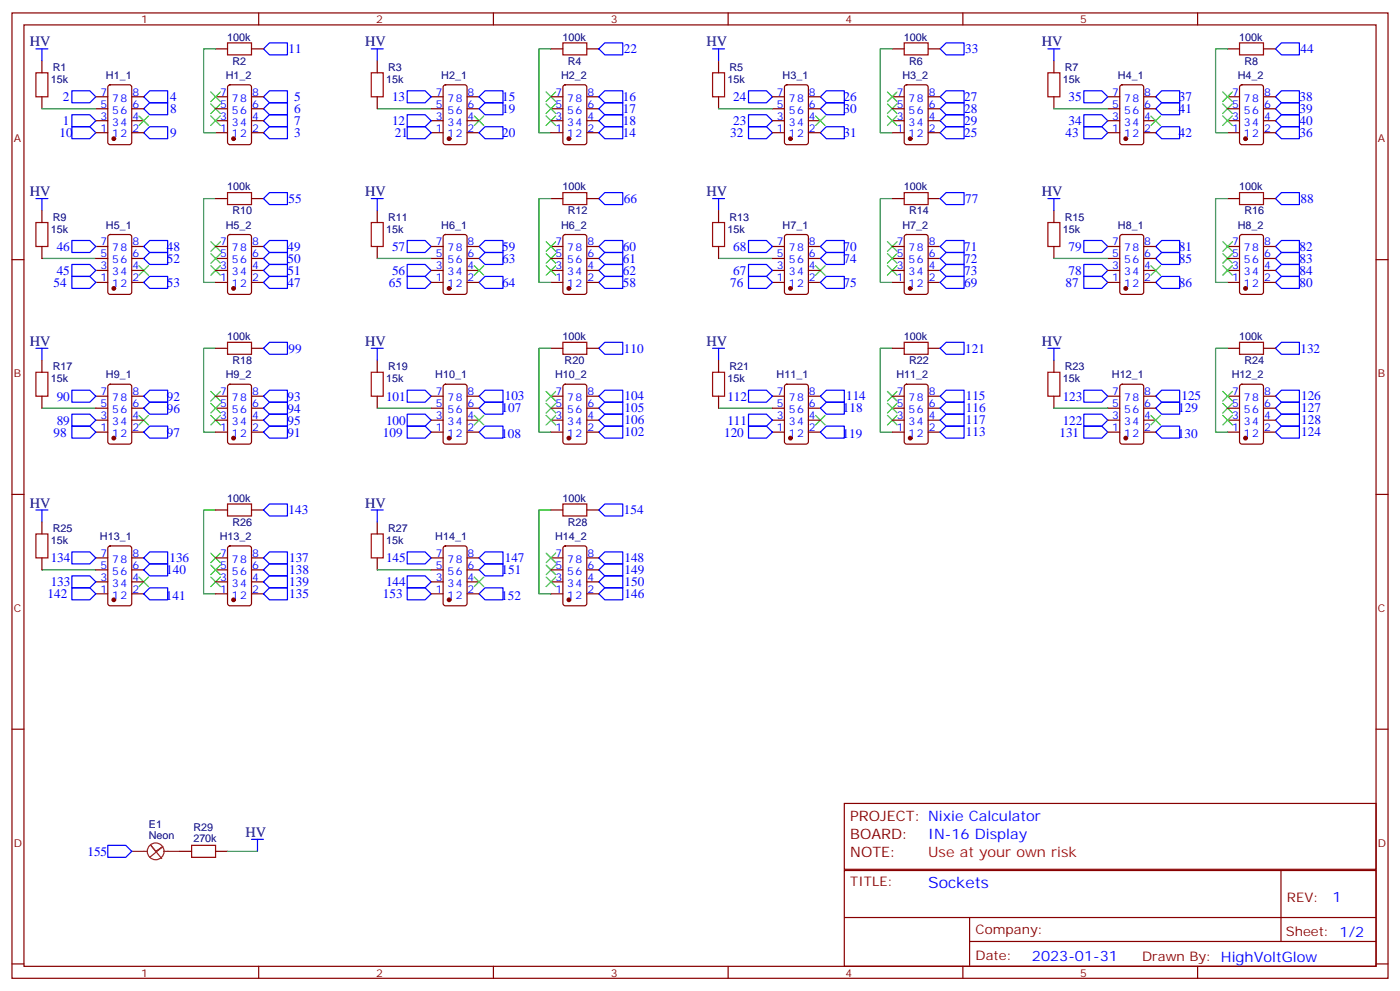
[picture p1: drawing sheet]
<svg xmlns="http://www.w3.org/2000/svg" width="412mm" height="292mm" viewBox="0 0 412 292" stroke-linecap="round" stroke-linejoin="round" font-family="sans-serif">
<g fill="none" stroke="#870000" stroke-width=".35">
<path d="M3.5 3.8h405.4v284.3h-405.4zM7.1 7.3h398.2v277.3h-398.2zM12.3 17.9v3.5M63.5 14.4h3.5M74.1 14.4h3.5M76.2 3.8v3.5M111.1 17.9v3.5M145.3 3.8v3.5M162.3 14.4h3.5M172.9 14.4h3.5M211.7 17.9v3.5M214.5 3.8v3.5"/>
<path d="M262.8 14.4h3.5M273.4 14.4h3.5M283.6 3.8v3.5M310.4 17.9v3.5M352.8 3.8v3.5M361.6 14.4h3.5M372.2 14.4h3.5M12.3 28.5v3.5M28.2 39.1h3.5M28.2 28.5h3.5M28.2 35.6h3.5M28.2 32h3.5"/>
<path d="M32 25.2l.5-.2h5.6l.7 .4v16.5l-.5 .7h-5.8l-.7-.4-.1-16.5zM38.8 39.1h3.5M38.8 28.5h3.5M38.8 35.6h3.5M38.8 32h3.5M63.5 39.1h3.5M63.5 28.5h3.5M63.5 35.6h3.5M63.5 32h3.5M67.3 25.2l.4-.2h5.7l.6 .4 .1 16.5-.5 .7h-5.9l-.6-.4-.1-16.5zM74.1 39.1h3.5M74.1 28.5h3.5"/>
<path d="M74.1 35.6h3.5M74.1 32h3.5M111.1 28.5v3.5M127 39.1h3.5M127 28.5h3.5M127 35.6h3.5M127 32h3.5M130.8 25.2l.4-.2h5.7l.6 .4 .1 16.5-.5 .7h-5.9l-.6-.4-.1-16.5zM137.6 39.1h3.5M137.6 28.5h3.5M137.6 35.6h3.5M137.6 32h3.5"/>
<path d="M162.3 39.1h3.5M162.3 28.5h3.5M162.3 35.6h3.5M162.3 32h3.5M166 25.2l.5-.2h5.7l.6 .4 .1 16.5-.5 .7h-5.9l-.6-.4-.1-16.5zM172.9 39.1h3.5M172.9 28.5h3.5M172.9 35.6h3.5M172.9 32h3.5M211.7 28.5v3.5M227.5 39.1h3.6M227.5 28.5h3.6"/>
<path d="M227.5 35.6h3.6M227.5 32h3.6M231.3 25.2l.5-.2h5.6l.7 .4v16.5l-.4 .7h-5.9l-.7-.4v-16.5zM238.1 39.1h3.6M238.1 28.5h3.6M238.1 35.6h3.6M238.1 32h3.6M262.8 39.1h3.5M262.8 28.5h3.5M262.8 35.6h3.5M262.8 32h3.5M266.6 25.2l.5-.2h5.6l.6 .4 .1 16.5-.5 .7h-5.8l-.7-.4-.1-16.5z"/>
<path d="M273.4 39.1h3.5M273.4 28.5h3.5M273.4 35.6h3.5M273.4 32h3.5M310.4 28.5v3.5M326.3 39.1h3.5M326.3 28.5h3.5M326.3 35.6h3.5M326.3 32h3.5M330.1 25.2l.5-.2h5.6l.6 .4 .1 16.5-.5 .7h-5.8l-.7-.4-.1-16.5zM336.9 39.1h3.5M336.9 28.5h3.5"/>
<path d="M336.9 35.6h3.5M336.9 32h3.5M361.6 39.1h3.5M361.6 28.5h3.5M361.6 35.6h3.5M361.6 32h3.5M365.4 25.2l.4-.2h5.7l.6 .4 .1 16.5-.5 .7h-5.9l-.6-.4-.1-16.5zM372.2 39.1h3.5M372.2 28.5h3.5M372.2 35.6h3.5M372.2 32h3.5M63.5 58.5h3.5"/>
<path d="M74.1 58.5h3.5M162.3 58.5h3.5M172.9 58.5h3.5M262.8 58.5h3.5M273.4 58.5h3.5M361.6 58.5h3.5M372.2 58.5h3.5M3.5 76.5h3.6M12.3 62v3.5M12.3 72.6v3.5M28.2 72.6h3.5M28.2 79.7h3.5"/>
<path d="M28.2 76.1h3.5M32 69.3l.5-.2h5.6l.7 .4v16.5l-.5 .7h-5.8l-.7-.4-.1-16.5zM38.8 72.6h3.5M38.8 79.7h3.5M38.8 76.1h3.5M63.5 72.6h3.5M63.5 79.7h3.5M63.5 76.1h3.5M67.3 69.3l.4-.2h5.7l.6 .4 .1 16.5-.5 .7h-5.9l-.6-.4-.1-16.5zM74.1 72.6h3.5M74.1 79.7h3.5M74.1 76.1h3.5"/>
<path d="M111.1 62v3.5M111.1 72.6v3.5M127 72.6h3.5M127 79.7h3.5M127 76.1h3.5M130.8 69.3l.4-.2h5.7l.6 .4 .1 16.5-.5 .7h-5.9l-.6-.4-.1-16.5zM137.6 72.6h3.5M137.6 79.7h3.5M137.6 76.1h3.5M162.3 72.6h3.5M162.3 79.7h3.5M162.3 76.1h3.5"/>
<path d="M166 69.3l.5-.2h5.7l.6 .4 .1 16.5-.5 .7h-5.9l-.6-.4-.1-16.5zM172.9 72.6h3.5M172.9 79.7h3.5M172.9 76.1h3.5M211.7 62v3.5M211.7 72.6v3.5M227.5 72.6h3.6M227.5 79.7h3.6M227.5 76.1h3.6M231.3 69.3l.5-.2h5.6l.7 .4v16.5l-.4 .7h-5.9l-.7-.4v-16.5zM238.1 72.6h3.6M238.1 79.7h3.6"/>
<path d="M238.1 76.1h3.6M262.8 72.6h3.5M262.8 79.7h3.5M262.8 76.1h3.5M266.6 69.3l.5-.2h5.6l.6 .4 .1 16.5-.5 .7h-5.8l-.7-.4-.1-16.5zM273.4 72.6h3.5M273.4 79.7h3.5M273.4 76.1h3.5M310.4 62v3.5M310.4 72.6v3.5M326.3 72.6h3.5M326.3 79.7h3.5"/>
<path d="M326.3 76.1h3.5M330.1 69.3l.5-.2h5.6l.6 .4 .1 16.5-.5 .7h-5.8l-.7-.4-.1-16.5zM336.9 72.6h3.5M336.9 79.7h3.5M336.9 76.1h3.5M361.6 72.6h3.5M361.6 79.7h3.5M361.6 76.1h3.5M365.4 69.3l.4-.2h5.7l.6 .4 .1 16.5-.5 .7h-5.9l-.6-.4-.1-16.5zM372.2 72.6h3.5M372.2 79.7h3.5M372.2 76.1h3.5"/>
<path d="M405.3 76.5h3.6M28.2 83.2h3.5M38.8 83.2h3.5M63.5 83.2h3.5M74.1 83.2h3.5M127 83.2h3.5M137.6 83.2h3.5M162.3 83.2h3.5M172.9 83.2h3.5M227.5 83.2h3.6M238.1 83.2h3.6M262.8 83.2h3.5"/>
<path d="M273.4 83.2h3.5M326.3 83.2h3.5M336.9 83.2h3.5M361.6 83.2h3.5M372.2 83.2h3.5M12.3 106.1v3.5M12.3 116.7v3.5M28.2 116.7h3.5M32 113.4l.5-.2h5.6l.7 .4v16.5l-.5 .7h-5.8l-.7-.5-.1-16.4zM38.8 116.7h3.5M63.5 116.7h3.5M63.5 102.6h3.5"/>
<path d="M67.3 113.4l.4-.2h5.7l.6 .4 .1 16.5-.5 .7h-5.9l-.6-.5-.1-16.4zM74.1 116.7h3.5M74.1 102.6h3.5M111.1 106.1v3.5M111.1 116.7v3.5M127 116.7h3.5M130.8 113.4l.4-.2h5.7l.6 .4 .1 16.5-.5 .7h-5.9l-.6-.5-.1-16.4zM137.6 116.7h3.5M162.3 116.7h3.5M162.3 102.6h3.5M166 113.4l.5-.2h5.7l.6 .4 .1 16.5-.5 .7h-5.9l-.6-.5-.1-16.4zM172.9 116.7h3.5"/>
<path d="M172.9 102.6h3.5M211.7 106.1v3.5M211.7 116.7v3.5M227.5 116.7h3.6M231.3 113.4l.5-.2h5.6l.7 .4v16.5l-.4 .7h-5.9l-.7-.5v-16.4zM238.1 116.7h3.6M262.8 116.7h3.5M262.8 102.6h3.5M266.6 113.4l.5-.2h5.6l.6 .4 .1 16.5-.5 .7h-5.8l-.7-.5-.1-16.4zM273.4 116.7h3.5M273.4 102.6h3.5M310.4 106.1v3.5"/>
<path d="M310.4 116.7v3.5M326.3 116.7h3.5M330.1 113.4l.5-.2h5.6l.6 .4 .1 16.5-.5 .7h-5.8l-.7-.5-.1-16.4zM336.9 116.7h3.5M361.6 116.7h3.5M361.6 102.6h3.5M365.4 113.4l.4-.2h5.7l.6 .4 .1 16.5-.5 .7h-5.9l-.6-.5-.1-16.4zM372.2 116.7h3.5M372.2 102.6h3.5M28.2 127.3h3.5M28.2 123.8h3.5M28.2 120.2h3.5"/>
<path d="M38.8 127.3h3.5M38.8 123.8h3.5M38.8 120.2h3.5M63.5 127.3h3.5M63.5 123.8h3.5M63.5 120.2h3.5M74.1 127.3h3.5M74.1 123.8h3.5M74.1 120.2h3.5M127 127.3h3.5M127 123.8h3.5M127 120.2h3.5"/>
<path d="M137.6 127.3h3.5M137.6 123.8h3.5M137.6 120.2h3.5M162.3 127.3h3.5M162.3 123.8h3.5M162.3 120.2h3.5M172.9 127.3h3.5M172.9 123.8h3.5M172.9 120.2h3.5M227.5 127.3h3.6M227.5 123.8h3.6M227.5 120.2h3.6"/>
<path d="M238.1 127.3h3.6M238.1 123.8h3.6M238.1 120.2h3.6M262.8 127.3h3.5M262.8 123.8h3.5M262.8 120.2h3.5M273.4 127.3h3.5M273.4 123.8h3.5M273.4 120.2h3.5M326.3 127.3h3.5M326.3 123.8h3.5M326.3 120.2h3.5"/>
<path d="M336.9 127.3h3.5M336.9 123.8h3.5M336.9 120.2h3.5M361.6 127.3h3.5M361.6 123.8h3.5M361.6 120.2h3.5M372.2 127.3h3.5M372.2 123.8h3.5M372.2 120.2h3.5M3.5 145.6h3.6M12.3 153.7v3.6M63.5 150.2h3.5"/>
<path d="M74.1 150.2h3.5M111.1 153.7v3.6M162.3 150.2h3.5M172.9 150.2h3.5M405.3 145.6h3.6M12.3 164.3v3.6M28.2 174.9h3.5M28.2 164.3h3.5M28.2 171.4h3.5M28.2 167.9h3.5M32 161l.5-.2h5.6l.7 .4v16.5l-.5 .7h-5.8l-.7-.4-.1-16.5zM38.8 174.9h3.5"/>
<path d="M38.8 164.3h3.5M38.8 171.4h3.5M38.8 167.9h3.5M63.5 174.9h3.5M63.5 164.3h3.5M63.5 171.4h3.5M63.5 167.9h3.5M67.3 161l.4-.2h5.7l.6 .4 .1 16.5-.5 .7h-5.9l-.6-.4-.1-16.5zM74.1 174.9h3.5M74.1 164.3h3.5M74.1 171.4h3.5M74.1 167.9h3.5"/>
<path d="M111.1 164.3v3.6M127 174.9h3.5M127 164.3h3.5M127 171.4h3.5M127 167.9h3.5M130.8 161l.4-.2h5.7l.6 .4 .1 16.5-.5 .7h-5.9l-.6-.4-.1-16.5zM137.6 174.9h3.5M137.6 164.3h3.5M137.6 171.4h3.5M137.6 167.9h3.5M162.3 174.9h3.5M162.3 164.3h3.5"/>
<path d="M162.3 171.4h3.5M162.3 167.9h3.5M166 161l.5-.2h5.7l.6 .4 .1 16.5-.5 .7h-5.9l-.6-.4-.1-16.5zM172.9 174.9h3.5M172.9 164.3h3.5M172.9 171.4h3.5M172.9 167.9h3.5M3.5 214.8h3.6M405.3 214.8h3.6M248.7 236.6h156.6v19.4h-156.6zM52.9 250.8h3.5M63.5 250.8h3.5"/>
<path d="M248.7 256.4h156.6v28.2h-156.6zM377.3 256.4v20.9M248.7 270.2h156.5M285.6 277.3h119.6M285.6 270.2v14.2M3.5 283.9h3.6M76.2 284.6v3.5M145.3 284.6v3.5M214.5 284.6v3.5M283.6 284.6v3.5M352.8 284.6v3.5M405.3 283.9h3.6"/>
</g>
<g fill="none" stroke="#a10000" stroke-width=".35">
<path d="M67 12.6h7.1v3.6h-7.1zM165.8 12.6h7.1v3.6h-7.1zM266.3 12.6h7.1v3.6h-7.1zM365.1 12.6h7.1v3.6h-7.1zM10.6 21.4h3.5v7.1h-3.5zM109.4 21.4h3.5v7.1h-3.5zM209.9 21.4h3.5v7.1h-3.5zM308.7 21.4h3.5v7.1h-3.5zM67 56.7h7.1v3.6h-7.1zM165.8 56.7h7.1v3.6h-7.1zM266.3 56.7h7.1v3.6h-7.1zM365.1 56.7h7.1v3.6h-7.1z"/>
<path d="M10.6 65.5h3.5v7.1h-3.5zM109.4 65.5h3.5v7.1h-3.5zM209.9 65.5h3.5v7.1h-3.5zM308.7 65.5h3.5v7.1h-3.5zM10.6 109.6h3.5v7.1h-3.5zM67 100.8h7.1v3.6h-7.1zM109.4 109.6h3.5v7.1h-3.5zM165.8 100.8h7.1v3.6h-7.1zM209.9 109.6h3.5v7.1h-3.5zM266.3 100.8h7.1v3.6h-7.1zM308.7 109.6h3.5v7.1h-3.5zM365.1 100.8h7.1v3.6h-7.1z"/>
<path d="M10.6 157.3h3.5v7h-3.5zM67 148.4h7.1v3.6h-7.1zM109.4 157.3h3.5v7h-3.5zM165.8 148.4h7.1v3.6h-7.1zM56.4 249h7.1v3.5h-7.1z"/>
</g>
<g fill="none" stroke="#00f" stroke-width=".35">
<path d="M10.6 14.4h3.5M12.3 14.4v3.5M77.6 14.4l1.8-1.8h5.3v3.6h-5.3zM109.4 14.4h3.5M111.1 14.4v3.5M176.4 14.4l1.8-1.8h5.2v3.6h-5.2zM209.9 14.4h3.5M211.7 14.4v3.5M276.9 14.4l1.8-1.8h5.3v3.6h-5.3zM308.7 14.4h3.5M310.4 14.4v3.5M375.7 14.4l1.8-1.8h5.3v3.6h-5.3z"/>
<path d="M21.2 33.8h5.3l1.7 1.8-1.7 1.7h-5.3zM21.2 26.7h5.3l1.7 1.8-1.7 1.8h-5.3zM21.2 37.3h5.3l1.7 1.8-1.7 1.8h-5.3zM42.3 39.1l1.8-1.8h5.3v3.6h-5.3zM44.1 26.7h5.3v3.6h-5.3l-1.8-1.8zM44.1 30.3h5.3v3.5h-5.3l-1.8-1.8zM77.6 39.1l1.8-1.8h5.3v3.6h-5.3zM79.4 26.7h5.3v3.6h-5.3l-1.8-1.8zM79.4 30.3h5.3v3.5h-5.3l-1.8-1.8zM79.4 33.8h5.3v3.5h-5.3l-1.8-1.7zM119.9 37.3h5.3l1.8 1.8-1.8 1.8h-5.3zM119.9 26.7h5.3l1.8 1.8-1.8 1.8h-5.3z"/>
<path d="M119.9 33.8h5.3l1.8 1.8-1.8 1.7h-5.3zM141.1 39.1l1.8-1.8h5.3v3.6h-5.3zM141.1 32l1.8-1.7h5.3v3.5h-5.3zM141.1 28.5l1.8-1.8h5.3v3.6h-5.3zM176.4 39.1l1.8-1.8h5.2v3.6h-5.2zM178.2 33.8h5.2v3.5h-5.2l-1.8-1.7zM178.2 30.3h5.2v3.5h-5.2l-1.8-1.8zM178.2 26.7h5.2v3.6h-5.2l-1.8-1.8zM220.5 33.8h5.3l1.7 1.8-1.7 1.7h-5.3zM220.5 26.7h5.3l1.7 1.8-1.7 1.8h-5.3zM220.5 37.3h5.3l1.7 1.8-1.7 1.8h-5.3zM241.7 28.5l1.7-1.8h5.3v3.6h-5.3z"/>
<path d="M241.7 32l1.7-1.7h5.3v3.5h-5.3zM241.7 39.1l1.7-1.8h5.3v3.6h-5.3zM276.9 39.1l1.8-1.8h5.3v3.6h-5.3zM278.7 26.7h5.3v3.6h-5.3l-1.8-1.8zM278.7 30.3h5.3v3.5h-5.3l-1.8-1.8zM278.7 33.8h5.3v3.5h-5.3l-1.8-1.7zM319.3 33.8h5.3l1.7 1.8-1.7 1.7h-5.3zM319.3 26.7h5.3l1.7 1.8-1.7 1.8h-5.3zM319.3 37.3h5.3l1.7 1.8-1.7 1.8h-5.3zM340.4 39.1l1.8-1.8h5.3v3.6h-5.3zM342.2 26.7h5.3v3.6h-5.3l-1.8-1.8zM342.2 30.3h5.3v3.5h-5.3l-1.8-1.8z"/>
<path d="M377.5 37.3h5.3v3.6h-5.3l-1.8-1.8zM377.5 26.7h5.3v3.6h-5.3l-1.8-1.8zM377.5 30.3h5.3v3.5h-5.3l-1.8-1.8zM377.5 33.8h5.3v3.5h-5.3l-1.8-1.7zM10.6 58.5h3.5M12.3 58.5v3.5M77.6 58.5l1.8-1.8h5.3v3.6h-5.3zM109.4 58.5h3.5M111.1 58.5v3.5M176.4 58.5l1.8-1.8h5.2v3.6h-5.2zM209.9 58.5h3.5M211.7 58.5v3.5"/>
<path d="M278.7 56.7h5.3v3.6h-5.3l-1.8-1.8zM308.7 58.5h3.5M310.4 58.5v3.5M375.7 58.5l1.8-1.8h5.3v3.6h-5.3zM21.2 70.8h5.3l1.7 1.8-1.7 1.8h-5.3zM21.2 77.9h5.3l1.7 1.8-1.7 1.7h-5.3zM42.3 76.1l1.8-1.7h5.3v3.5h-5.3zM42.3 72.6l1.8-1.8h5.3v3.6h-5.3zM77.6 79.7l1.8-1.8h5.3v3.5h-5.3zM77.6 76.1l1.8-1.7h5.3v3.5h-5.3zM77.6 72.6l1.8-1.8h5.3v3.6h-5.3zM119.9 77.9h5.3l1.8 1.8-1.8 1.7h-5.3z"/>
<path d="M119.9 70.8h5.3l1.8 1.8-1.8 1.8h-5.3zM141.1 72.6l1.8-1.8h5.3v3.6h-5.3zM141.1 76.1l1.8-1.7h5.3v3.5h-5.3zM176.4 72.6l1.8-1.8h5.2v3.6h-5.2zM176.4 76.1l1.8-1.7h5.2v3.5h-5.2zM176.4 79.7l1.8-1.8h5.2v3.5h-5.2zM220.5 70.8h5.3l1.7 1.8-1.7 1.8h-5.3zM220.5 77.9h5.3l1.7 1.8-1.7 1.7h-5.3zM241.7 76.1l1.7-1.7h5.3v3.5h-5.3zM241.7 72.6l1.7-1.8h5.3v3.6h-5.3zM276.9 79.7l1.8-1.8h5.3v3.5h-5.3zM276.9 76.1l1.8-1.7h5.3v3.5h-5.3z"/>
<path d="M278.7 70.8h5.3v3.6h-5.3l-1.8-1.8zM319.3 77.9h5.3l1.7 1.8-1.7 1.7h-5.3zM319.3 70.8h5.3l1.7 1.8-1.7 1.8h-5.3zM340.4 76.1l1.8-1.7h5.3v3.5h-5.3zM342.2 70.8h5.3v3.6h-5.3l-1.8-1.8zM375.7 72.6l1.8-1.8h5.3v3.6h-5.3zM377.5 74.4h5.3v3.5h-5.3l-1.8-1.8zM377.5 77.9h5.3v3.5h-5.3l-1.8-1.7zM21.2 81.4h5.3l1.7 1.8-1.7 1.7h-5.3zM42.3 83.2l1.8-1.8h5.3v3.5h-5.3zM77.6 83.2l1.8-1.8h5.3v3.5h-5.3zM119.9 81.4h5.3l1.8 1.8-1.8 1.7h-5.3z"/>
<path d="M141.1 83.2l1.8-1.8h5.3v3.5h-5.3zM176.4 83.2l1.8-1.8h5.2v3.5h-5.2zM220.5 81.4h5.3l1.7 1.8-1.7 1.7h-5.3zM241.7 83.2l1.7-1.8h5.3v3.5h-5.3zM278.7 81.4h5.3v3.5h-5.3l-1.8-1.7zM319.3 81.4h5.3l1.7 1.8-1.7 1.7h-5.3zM342.2 81.4h5.3v3.5h-5.3l-1.8-1.7zM375.7 83.2l1.8-1.8h5.3v3.5h-5.3zM10.6 102.6h3.5M12.3 102.6v3.5M21.2 114.9h5.3l1.7 1.8-1.7 1.8h-5.3zM42.3 116.7l1.8-1.8h5.3v3.6h-5.3z"/>
<path d="M77.6 102.6l1.8-1.8h5.3v3.6h-5.3zM77.6 116.7l1.8-1.8h5.3v3.6h-5.3zM109.4 102.6h3.5M111.1 102.6v3.5M119.9 114.9h5.3l1.8 1.8-1.8 1.8h-5.3zM141.1 116.7l1.8-1.8h5.3v3.6h-5.3zM176.4 116.7l1.8-1.8h5.2v3.6h-5.2zM176.4 102.6l1.8-1.8h5.2v3.6h-5.2zM209.9 102.6h3.5M211.7 102.6v3.5M220.5 114.9h5.3l1.7 1.8-1.7 1.8h-5.3zM241.7 116.7l1.7-1.8h5.3v3.6h-5.3z"/>
<path d="M276.9 102.6l1.8-1.8h5.3v3.6h-5.3zM278.7 114.9h5.3v3.6h-5.3l-1.8-1.8zM308.7 102.6h3.5M310.4 102.6v3.5M319.3 114.9h5.3l1.7 1.8-1.7 1.8h-5.3zM342.2 114.9h5.3v3.6h-5.3l-1.8-1.8zM375.7 116.7l1.8-1.8h5.3v3.6h-5.3zM377.5 118.5h5.3v3.5h-5.3l-1.8-1.8zM377.5 100.8h5.3v3.6h-5.3l-1.8-1.8zM21.2 125.5h5.3l1.7 1.8-1.7 1.7h-5.3zM21.2 122h5.3l1.7 1.8-1.7 1.7h-5.3zM42.3 127.3l1.8-1.8h5.3v3.5h-5.3z"/>
<path d="M42.3 120.2l1.8-1.7h5.3v3.5h-5.3zM77.6 123.8l1.8-1.8h5.3v3.5h-5.3zM77.6 120.2l1.8-1.7h5.3v3.5h-5.3zM77.6 127.3l1.8-1.8h5.3v3.5h-5.3zM119.9 122h5.3l1.8 1.8-1.8 1.7h-5.3zM119.9 125.5h5.3l1.8 1.8-1.8 1.7h-5.3zM141.1 120.2l1.8-1.7h5.3v3.5h-5.3zM141.1 127.3l1.8-1.8h5.3v3.5h-5.3zM176.4 127.3l1.8-1.8h5.2v3.5h-5.2zM176.4 120.2l1.8-1.7h5.2v3.5h-5.2zM176.4 123.8l1.8-1.8h5.2v3.5h-5.2zM220.5 125.5h5.3l1.7 1.8-1.7 1.7h-5.3z"/>
<path d="M220.5 122h5.3l1.7 1.8-1.7 1.7h-5.3zM241.7 127.3l1.7-1.8h5.3v3.5h-5.3zM241.7 120.2l1.7-1.7h5.3v3.5h-5.3zM276.9 120.2l1.8-1.7h5.3v3.5h-5.3zM276.9 127.3l1.8-1.8h5.3v3.5h-5.3zM278.7 122h5.3v3.5h-5.3l-1.8-1.7zM319.3 122h5.3l1.7 1.8-1.7 1.7h-5.3zM319.3 125.5h5.3l1.7 1.8-1.7 1.7h-5.3zM340.4 120.2l1.8-1.7h5.3v3.5h-5.3zM340.4 127.3l1.8-1.8h5.3v3.5h-5.3zM375.7 123.8l1.8-1.8h5.3v3.5h-5.3zM377.5 125.5h5.3v3.5h-5.3l-1.8-1.7z"/>
<path d="M10.6 150.2h3.5M12.3 150.2v3.5M77.6 150.2l1.8-1.8h5.3v3.6h-5.3zM109.4 150.2h3.5M111.1 150.2v3.5M176.4 150.2l1.8-1.8h5.2v3.6h-5.2zM21.2 173.1h5.3l1.7 1.8-1.7 1.8h-5.3zM21.2 162.6h5.3l1.7 1.7-1.7 1.8h-5.3zM21.2 169.6h5.3l1.7 1.8-1.7 1.7h-5.3zM42.3 174.9l1.8-1.8h5.3v3.6h-5.3zM42.3 167.9l1.8-1.8h5.3v3.5h-5.3zM42.3 164.3l1.8-1.7h5.3v3.5h-5.3z"/>
<path d="M77.6 171.4l1.8-1.8h5.3v3.5h-5.3zM77.6 167.9l1.8-1.8h5.3v3.5h-5.3zM77.6 164.3l1.8-1.7h5.3v3.5h-5.3zM77.6 174.9l1.8-1.8h5.3v3.6h-5.3zM119.9 169.6h5.3l1.8 1.8-1.8 1.7h-5.3zM119.9 162.6h5.3l1.8 1.7-1.8 1.8h-5.3zM119.9 173.1h5.3l1.8 1.8-1.8 1.8h-5.3zM141.1 164.3l1.8-1.7h5.3v3.5h-5.3zM141.1 167.9l1.8-1.8h5.3v3.5h-5.3zM141.1 174.9l1.8-1.8h5.3v3.6h-5.3zM176.4 174.9l1.8-1.8h5.2v3.6h-5.2zM176.4 164.3l1.8-1.7h5.2v3.5h-5.2z"/>
<path d="M176.4 167.9l1.8-1.8h5.2v3.5h-5.2zM176.4 171.4l1.8-1.8h5.2v3.5h-5.2zM31.7 249h5.3l1.8 1.8-1.8 1.7h-5.3zM74.1 247.2h3.5M75.8 247.2v3.6"/>
</g>
<g fill="none" stroke="#8c2424" stroke-width=".35">
<path d="M38.8 250.8h4.6M44.1 252.5l3.9-3.2-2.1 1.5-1.5-1.8 3.2 3.9M48.3 250.8h4.6"/>
<circle cx="45.9" cy="250.8" r="2.47"/>
</g>
<g fill="none" stroke="#008700" stroke-width=".35">
<path d="M63.5 14.4h-3.5v24.7h3.5M162.3 14.4h-3.6v24.7h3.6M262.8 14.4h-3.5v24.7h3.5M361.6 14.4h-3.5v24.7h3.5M12.3 32h15.9M111.1 32h15.9M211.7 32h15.8M310.4 32h15.9M63.5 58.5h-3.5v24.7h3.5M162.3 58.5h-3.6v24.7h3.6M262.8 58.5h-3.5v24.7h3.5M361.6 58.5h-3.5v24.7h3.5"/>
<path d="M12.3 76.1h15.9M111.1 76.1h15.9M211.7 76.1h15.8M310.4 76.1h15.9M63.5 102.6h-3.5v24.7h3.5M162.3 102.6h-3.6v24.7h3.6M262.8 102.6h-3.5v24.7h3.5M361.6 102.6h-3.5v24.7h3.5M12.3 120.2h15.9M111.1 120.2h15.9M211.7 120.2h15.8M310.4 120.2h15.9"/>
<path d="M63.5 150.2h-3.5v24.7h3.5M162.3 150.2h-3.6v24.7h3.6M12.3 167.9h15.9M111.1 167.9h15.9M67 250.8h8.8"/>
</g>
<g fill="none" stroke="#3c3" stroke-width=".35">
<path d="M40.9 34.1l2.8 2.9M43.7 34.1l-2.8 2.9M62.1 30.6l2.8 2.8M62.1 34.1l2.8 2.9M62.1 27.1l2.8 2.8M64.9 30.6l-2.8 2.8M64.9 34.1l-2.8 2.9M64.9 27.1l-2.8 2.8M139.7 34.1l2.8 2.9M142.5 34.1l-2.8 2.9M160.9 27.1l2.8 2.8M160.9 34.1l2.8 2.9"/>
<path d="M160.9 30.6l2.8 2.8M163.7 27.1l-2.8 2.8M163.7 34.1l-2.8 2.9M163.7 30.6l-2.8 2.8M240.2 34.1l2.9 2.9M243.1 34.1l-2.9 2.9M261.4 30.6l2.8 2.8M261.4 34.1l2.8 2.9M261.4 27.1l2.8 2.8M264.2 30.6l-2.8 2.8M264.2 34.1l-2.8 2.9M264.2 27.1l-2.8 2.8"/>
<path d="M339 34.1l2.8 2.9M341.8 34.1l-2.8 2.9M360.2 30.6l2.8 2.8M360.2 34.1l2.8 2.9M360.2 27.1l2.8 2.8M363 30.6l-2.8 2.8M363 34.1l-2.8 2.9M363 27.1l-2.8 2.8M40.9 78.2l2.8 2.9M43.7 78.2l-2.8 2.9M62.1 71.2l2.8 2.8M62.1 78.2l2.8 2.9"/>
<path d="M62.1 74.7l2.8 2.8M64.9 71.2l-2.8 2.8M64.9 78.2l-2.8 2.9M64.9 74.7l-2.8 2.8M139.7 78.2l2.8 2.9M142.5 78.2l-2.8 2.9M160.9 74.7l2.8 2.8M160.9 78.2l2.8 2.9M160.9 71.2l2.8 2.8M163.7 74.7l-2.8 2.8M163.7 78.2l-2.8 2.9M163.7 71.2l-2.8 2.8"/>
<path d="M240.2 78.2l2.9 2.9M243.1 78.2l-2.9 2.9M261.4 71.2l2.8 2.8M261.4 78.2l2.8 2.9M261.4 74.7l2.8 2.8M264.2 71.2l-2.8 2.8M264.2 78.2l-2.8 2.9M264.2 74.7l-2.8 2.8M339 78.2l2.8 2.9M341.8 78.2l-2.8 2.9M360.2 74.7l2.8 2.8M360.2 78.2l2.8 2.9"/>
<path d="M360.2 71.2l2.8 2.8M363 74.7l-2.8 2.8M363 78.2l-2.8 2.9M363 71.2l-2.8 2.8M62.1 115.3l2.8 2.8M62.1 118.8l2.8 2.8M64.9 115.3l-2.8 2.8M64.9 118.8l-2.8 2.8M160.9 118.8l2.8 2.8M160.9 115.3l2.8 2.8M163.7 118.8l-2.8 2.8M163.7 115.3l-2.8 2.8"/>
<path d="M261.4 115.3l2.8 2.8M261.4 118.8l2.8 2.8M264.2 115.3l-2.8 2.8M264.2 118.8l-2.8 2.8M360.2 118.8l2.8 2.8M360.2 115.3l2.8 2.8M363 118.8l-2.8 2.8M363 115.3l-2.8 2.8M40.9 122.3l2.8 2.9M43.7 122.3l-2.8 2.9M62.1 122.3l2.8 2.9M64.9 122.3l-2.8 2.9"/>
<path d="M139.7 122.3l2.8 2.9M142.5 122.3l-2.8 2.9M160.9 122.3l2.8 2.9M163.7 122.3l-2.8 2.9M240.2 122.3l2.9 2.9M243.1 122.3l-2.9 2.9M261.4 122.3l2.8 2.9M264.2 122.3l-2.8 2.9M339 122.3l2.8 2.9M341.8 122.3l-2.8 2.9M360.2 122.3l2.8 2.9M363 122.3l-2.8 2.9"/>
<path d="M40.9 170l2.8 2.8M43.7 170l-2.8 2.8M62.1 162.9l2.8 2.8M62.1 170l2.8 2.8M62.1 166.4l2.8 2.9M64.9 170l-2.8 2.8M64.9 162.9l-2.8 2.8M64.9 166.4l-2.8 2.9M139.7 170l2.8 2.8M142.5 170l-2.8 2.8M160.9 166.4l2.8 2.9M160.9 170l2.8 2.8"/>
<path d="M160.9 162.9l2.8 2.8M163.7 166.4l-2.8 2.9M163.7 170l-2.8 2.8M163.7 162.9l-2.8 2.8"/>
</g>
<g fill="#870000" stroke="#870000" stroke-width=".35">
<circle cx="33.5" cy="40.9" r=".53"/>
<circle cx="68.8" cy="40.9" r=".53"/>
<circle cx="167.6" cy="40.9" r=".53"/>
<circle cx="132.3" cy="40.9" r=".53"/>
<circle cx="232.8" cy="40.9" r=".53"/>
<circle cx="268.1" cy="40.9" r=".53"/>
<circle cx="331.6" cy="40.9" r=".53"/>
<circle cx="366.9" cy="40.9" r=".53"/>
<circle cx="68.8" cy="84.9" r=".53"/>
<circle cx="33.5" cy="84.9" r=".53"/>
<circle cx="132.3" cy="84.9" r=".53"/>
<circle cx="167.6" cy="84.9" r=".53"/>
<circle cx="268.1" cy="84.9" r=".53"/>
<circle cx="232.8" cy="84.9" r=".53"/>
<circle cx="331.6" cy="84.9" r=".53"/>
<circle cx="366.9" cy="84.9" r=".53"/>
<circle cx="68.8" cy="129" r=".53"/>
<circle cx="33.5" cy="129" r=".53"/>
<circle cx="132.3" cy="129" r=".53"/>
<circle cx="167.6" cy="129" r=".53"/>
<circle cx="268.1" cy="129" r=".53"/>
<circle cx="232.8" cy="129" r=".53"/>
<circle cx="331.6" cy="129" r=".53"/>
<circle cx="366.9" cy="129" r=".53"/>
<circle cx="68.8" cy="176.7" r=".53"/>
<circle cx="33.5" cy="176.7" r=".53"/>
<circle cx="132.3" cy="176.7" r=".53"/>
<circle cx="167.6" cy="176.7" r=".53"/>
</g>
<text font-size="4.6" fill="#00f" x="273.4" y="261.7">Sockets</text>
<g font-size="4.2" fill="#000080">
<text x="8.8" y="13.7">HV</text>
<text x="107.6" y="13.7">HV</text>
<text x="208.1" y="13.7">HV</text>
<text x="306.9" y="13.7">HV</text>
<text x="8.8" y="57.8">HV</text>
<text x="107.6" y="57.8">HV</text>
<text x="208.1" y="57.8">HV</text>
<text x="306.9" y="57.8">HV</text>
<text x="8.8" y="101.9">HV</text>
<text x="107.6" y="101.9">HV</text>
<text x="208.1" y="101.9">HV</text>
<text x="306.9" y="101.9">HV</text>
<text x="8.8" y="149.5">HV</text>
<text x="107.6" y="149.5">HV</text>
<text x="72.3" y="246.5">HV</text>
</g>
<g font-size="4.2" fill="#800">
<text x="250.5" y="241.9">PROJECT: Nixie Calculator</text>
<text x="250.5" y="247.2">BOARD:</text>
<text x="250.5" y="252.5">NOTE:</text>
</g>
<g font-size="4.2" fill="#00f">
<text x="273.4" y="247.2">IN-16 Display</text>
<text x="392.5" y="265.7">1</text>
<text x="304" y="283">2023-01-31</text>
</g>
<text font-size="4.2" fill="#f00" x="273.4" y="252.5">Use at your own risk</text>
<g font-size="3.9" fill="#00f">
<text x="85" y="15.7">11</text>
<text x="183.8" y="15.7">22</text>
<text x="284.3" y="15.7">33</text>
<text x="383.1" y="15.7">44</text>
<text x="18.5" y="29.8">2</text>
<text x="50.2" y="29.8">4</text>
<text x="86.7" y="29.8">5</text>
<text x="115.5" y="29.8">13</text>
<text x="147.9" y="29.8">15</text>
<text x="183.5" y="29.8">16</text>
<text x="216" y="29.8">24</text>
<text x="248.5" y="29.8">26</text>
<text x="284" y="29.8">27</text>
<text x="314.8" y="29.8">35</text>
<text x="347.3" y="29.8">37</text>
<text x="382.8" y="29.8">38</text>
<text x="50.2" y="33.3">8</text>
<text x="86.7" y="33.3">6</text>
<text x="147.9" y="33.3">19</text>
<text x="183.5" y="33.3">17</text>
<text x="248.5" y="33.3">30</text>
<text x="284" y="33.3">28</text>
<text x="347.3" y="33.3">41</text>
<text x="382.8" y="33.3">39</text>
<text x="17.5" y="40.4">10</text>
<text x="18.5" y="36.9">1</text>
<text x="50.2" y="40.3">9</text>
<text x="86.7" y="40.4">3</text>
<text x="86.7" y="36.9">7</text>
<text x="115.5" y="36.9">12</text>
<text x="116.3" y="40.4">21</text>
<text x="147.9" y="40.4">20</text>
<text x="183.5" y="36.9">18</text>
<text x="183.5" y="40.4">14</text>
<text x="215.1" y="40.4">32</text>
<text x="216" y="36.9">23</text>
<text x="248.5" y="40.3">31</text>
<text x="284" y="40.4">25</text>
<text x="284" y="36.9">29</text>
<text x="313.9" y="40.4">43</text>
<text x="314.8" y="36.9">34</text>
<text x="347.3" y="40.4">42</text>
<text x="382.8" y="40.4">36</text>
<text x="382.8" y="36.9">40</text>
<text x="85" y="59.8">55</text>
<text x="183.8" y="59.8">66</text>
<text x="284.3" y="59.8">77</text>
<text x="383.1" y="59.8">88</text>
<text x="16.7" y="73.9">46</text>
<text x="49.2" y="77.4">52</text>
<text x="49.2" y="73.9">48</text>
<text x="84.7" y="77.4">50</text>
<text x="84.7" y="73.9">49</text>
<text x="115.5" y="73.9">57</text>
<text x="147.9" y="73.9">59</text>
<text x="147.9" y="77.4">63</text>
<text x="183.5" y="73.9">60</text>
<text x="183.5" y="77.4">61</text>
<text x="216" y="73.9">68</text>
<text x="248.5" y="77.4">74</text>
<text x="248.5" y="73.9">70</text>
<text x="284" y="77.4">72</text>
<text x="284" y="73.9">71</text>
<text x="314.8" y="73.9">79</text>
<text x="347.3" y="73.9">81</text>
<text x="347.3" y="77.4">85</text>
<text x="382.8" y="73.9">82</text>
<text x="382.8" y="77.4">83</text>
<text x="16.7" y="81">45</text>
<text x="84.7" y="81">51</text>
<text x="115.5" y="81">56</text>
<text x="183.5" y="81">62</text>
<text x="216" y="81">67</text>
<text x="284" y="81">73</text>
<text x="314.8" y="81">78</text>
<text x="382.8" y="81">84</text>
<text x="15.8" y="84.5">54</text>
<text x="49.2" y="84.5">53</text>
<text x="84.7" y="84.5">47</text>
<text x="114.5" y="84.5">65</text>
<text x="147.9" y="84.5">64</text>
<text x="183.5" y="84.5">58</text>
<text x="215.1" y="84.5">76</text>
<text x="248.5" y="84.5">75</text>
<text x="284" y="84.5">69</text>
<text x="313.9" y="84.5">87</text>
<text x="347.3" y="84.5">86</text>
<text x="382.8" y="84.5">80</text>
<text x="85" y="103.9">99</text>
<text x="183.8" y="103.9">110</text>
<text x="284.3" y="103.9">121</text>
<text x="383.1" y="103.9">132</text>
<text x="16.7" y="118">90</text>
<text x="49.2" y="118">92</text>
<text x="84.7" y="118">93</text>
<text x="113.7" y="118">101</text>
<text x="148.7" y="117.9">103</text>
<text x="183.9" y="117.9">104</text>
<text x="214.3" y="118">112</text>
<text x="249.2" y="117.9">114</text>
<text x="284.5" y="117.9">115</text>
<text x="313" y="118">123</text>
<text x="348" y="117.9">125</text>
<text x="383.3" y="117.9">126</text>
<text x="16.7" y="125.1">89</text>
<text x="49.2" y="121.5">96</text>
<text x="84.7" y="125.1">95</text>
<text x="84.7" y="121.5">94</text>
<text x="113.7" y="125.1">100</text>
<text x="147.8" y="121.5">107</text>
<text x="184" y="121.5">105</text>
<text x="184" y="125">106</text>
<text x="214.3" y="125.1">111</text>
<text x="248.3" y="121.5">118</text>
<text x="284.5" y="125">117</text>
<text x="284.5" y="121.5">116</text>
<text x="313" y="125.1">122</text>
<text x="347.1" y="121.5">129</text>
<text x="383.3" y="121.5">127</text>
<text x="383.3" y="125">128</text>
<text x="15.8" y="128.6">98</text>
<text x="49.2" y="128.6">97</text>
<text x="84.7" y="128.6">91</text>
<text x="112.8" y="128.6">109</text>
<text x="147.6" y="129">108</text>
<text x="184" y="128.5">102</text>
<text x="213.3" y="128.6">120</text>
<text x="248.2" y="129">119</text>
<text x="284.5" y="128.5">113</text>
<text x="312.1" y="128.6">131</text>
<text x="347" y="129">130</text>
<text x="383.3" y="128.5">124</text>
<text x="85" y="151.5">143</text>
<text x="183.8" y="151.5">154</text>
<text x="14.9" y="165.6">134</text>
<text x="49.9" y="165.6">136</text>
<text x="85.2" y="165.6">137</text>
<text x="113.7" y="165.6">145</text>
<text x="148.7" y="165.6">147</text>
<text x="183.9" y="165.6">148</text>
<text x="14.9" y="172.7">133</text>
<text x="49" y="169.1">140</text>
<text x="85.2" y="172.6">139</text>
<text x="85.2" y="169.1">138</text>
<text x="113.7" y="172.7">144</text>
<text x="147.8" y="169.1">151</text>
<text x="184" y="169.1">149</text>
<text x="184" y="172.6">150</text>
<text x="14" y="176.2">142</text>
<text x="48.9" y="176.7">141</text>
<text x="85.2" y="176.1">135</text>
<text x="112.8" y="176.2">153</text>
<text x="147.6" y="176.7">152</text>
<text x="184" y="176.1">146</text>
<text x="25.8" y="252">155</text>
</g>
<g font-size="3.9" fill="#800">
<text x="250.5" y="261">TITLE:</text>
<text x="379.1" y="265.7">REV:</text>
<text x="287.4" y="275.2">Company:</text>
<text x="378.7" y="275.8">Sheet: 1/2</text>
<text x="287.4" y="282.9">Date:</text>
<text x="336.4" y="282.9">Drawn By: HighVoltGlow</text>
</g>
<g font-size="3.2" fill="#800">
<text x="41.6" y="6.8">1</text>
<text x="110.8" y="6.8">2</text>
<text x="179.9" y="6.8">3</text>
<text x="249.1" y="6.8">4</text>
<text x="318.2" y="6.8">5</text>
<text x="4.1" y="41.9">A</text>
<text x="405.9" y="41.9">A</text>
<text x="4.1" y="111.1">B</text>
<text x="405.9" y="111.1">B</text>
<text x="4.1" y="180.2">C</text>
<text x="405.9" y="180.2">C</text>
<text x="4.1" y="249.3">D</text>
<text x="405.9" y="249.3">D</text>
<text x="41.6" y="287.6">1</text>
<text x="110.8" y="287.6">2</text>
<text x="179.9" y="287.6">3</text>
<text x="249.1" y="287.6">4</text>
<text x="318.2" y="287.6">5</text>
</g>
<g font-size="3.2" fill="#000080">
<text x="66.9" y="12">100k</text>
<text x="165.7" y="12">100k</text>
<text x="266.2" y="12">100k</text>
<text x="365" y="12">100k</text>
<text x="15.5" y="20.9">R1</text>
<text x="31.2" y="23.2">H1_1</text>
<text x="66.5" y="23.2">H1_2</text>
<text x="68.4" y="19.1">R2</text>
<text x="114.3" y="20.9">R3</text>
<text x="130" y="23.2">H2_1</text>
<text x="165.3" y="23.2">H2_2</text>
<text x="167.2" y="19.1">R4</text>
<text x="214.9" y="20.9">R5</text>
<text x="230.5" y="23.2">H3_1</text>
<text x="265.8" y="23.2">H3_2</text>
<text x="267.8" y="19.1">R6</text>
<text x="313.6" y="20.9">R7</text>
<text x="329.3" y="23.2">H4_1</text>
<text x="364.6" y="23.2">H4_2</text>
<text x="366.5" y="19.1">R8</text>
<text x="15" y="24.4">15k</text>
<text x="113.7" y="24.4">15k</text>
<text x="214.3" y="24.4">15k</text>
<text x="313.1" y="24.4">15k</text>
<text x="66.9" y="56.1">100k</text>
<text x="165.7" y="56.1">100k</text>
<text x="266.2" y="56.1">100k</text>
<text x="365" y="56.1">100k</text>
<text x="15.5" y="65">R9</text>
<text x="68.4" y="63.2">R10</text>
<text x="114.3" y="65">R11</text>
<text x="167.2" y="63.2">R12</text>
<text x="214.9" y="65">R13</text>
<text x="267.8" y="63.2">R14</text>
<text x="313.6" y="65">R15</text>
<text x="366.5" y="63.2">R16</text>
<text x="15" y="68.5">15k</text>
<text x="31.2" y="67.3">H5_1</text>
<text x="66.5" y="67.3">H5_2</text>
<text x="113.7" y="68.5">15k</text>
<text x="130" y="67.3">H6_1</text>
<text x="165.3" y="67.3">H6_2</text>
<text x="214.3" y="68.5">15k</text>
<text x="230.5" y="67.3">H7_1</text>
<text x="265.8" y="67.3">H7_2</text>
<text x="313.1" y="68.5">15k</text>
<text x="329.3" y="67.3">H8_1</text>
<text x="364.6" y="67.3">H8_2</text>
<text x="66.9" y="100.2">100k</text>
<text x="165.7" y="100.2">100k</text>
<text x="266.2" y="100.2">100k</text>
<text x="365" y="100.2">100k</text>
<text x="68.4" y="107.3">R18</text>
<text x="166.3" y="107.2">R20</text>
<text x="267.8" y="107.3">R22</text>
<text x="366.5" y="107.3">R24</text>
<text x="15" y="112.6">15k</text>
<text x="15.5" y="109.1">R17</text>
<text x="31.2" y="111.4">H9_1</text>
<text x="66.5" y="111.4">H9_2</text>
<text x="113.7" y="112.6">15k</text>
<text x="114.3" y="109.1">R19</text>
<text x="128.2" y="111.4">H10_1</text>
<text x="163.5" y="111.4">H10_2</text>
<text x="214.3" y="112.6">15k</text>
<text x="214.9" y="109.1">R21</text>
<text x="228.8" y="111.4">H11_1</text>
<text x="264.1" y="111.4">H11_2</text>
<text x="313.1" y="112.6">15k</text>
<text x="313.6" y="109.1">R23</text>
<text x="327.6" y="111.4">H12_1</text>
<text x="362.8" y="111.4">H12_2</text>
<text x="66.9" y="147.8">100k</text>
<text x="165.7" y="147.8">100k</text>
<text x="68.4" y="154.9">R26</text>
<text x="167.2" y="154.9">R28</text>
<text x="15" y="160.2">15k</text>
<text x="15.5" y="156.7">R25</text>
<text x="29.5" y="159">H13_1</text>
<text x="64.7" y="159">H13_2</text>
<text x="113.7" y="160.2">15k</text>
<text x="114.3" y="156.7">R27</text>
<text x="128.2" y="159">H14_1</text>
<text x="163.5" y="159">H14_2</text>
<text x="43.8" y="244">E1</text>
<text x="57" y="244.7">R29</text>
<text x="43.8" y="247.2">Neon</text>
<text x="57" y="247.9">270k</text>
</g>
<g font-size="3.2" fill="#00f">
<text x="29.6" y="28.2">7</text>
<text x="33.1" y="29.9">78</text>
<text x="39" y="28.2">8</text>
<text x="64.8" y="28.2">7</text>
<text x="68.3" y="29.9">78</text>
<text x="74.3" y="28.2">8</text>
<text x="128.3" y="28.2">7</text>
<text x="131.8" y="29.9">78</text>
<text x="137.8" y="28.2">8</text>
<text x="163.6" y="28.2">7</text>
<text x="167.1" y="29.9">78</text>
<text x="173" y="28.2">8</text>
<text x="228.9" y="28.2">7</text>
<text x="232.4" y="29.9">78</text>
<text x="238.3" y="28.2">8</text>
<text x="264.2" y="28.2">7</text>
<text x="267.7" y="29.9">78</text>
<text x="273.6" y="28.2">8</text>
<text x="327.7" y="28.2">7</text>
<text x="331.2" y="29.9">78</text>
<text x="337.1" y="28.2">8</text>
<text x="362.9" y="28.2">7</text>
<text x="366.4" y="29.9">78</text>
<text x="372.4" y="28.2">8</text>
<text x="29.6" y="35.2">3</text>
<text x="29.6" y="31.7">5</text>
<text x="33.1" y="33.4">56</text>
<text x="39" y="31.7">6</text>
<text x="39" y="35.2">4</text>
<text x="64.8" y="35.2">3</text>
<text x="64.8" y="31.7">5</text>
<text x="68.3" y="33.4">56</text>
<text x="74.3" y="31.7">6</text>
<text x="74.3" y="35.2">4</text>
<text x="128.3" y="35.2">3</text>
<text x="128.3" y="31.7">5</text>
<text x="131.8" y="33.4">56</text>
<text x="137.8" y="31.7">6</text>
<text x="137.8" y="35.2">4</text>
<text x="163.6" y="35.2">3</text>
<text x="163.6" y="31.7">5</text>
<text x="167.1" y="33.4">56</text>
<text x="173" y="31.7">6</text>
<text x="173" y="35.2">4</text>
<text x="228.9" y="35.2">3</text>
<text x="228.9" y="31.7">5</text>
<text x="232.4" y="33.4">56</text>
<text x="238.3" y="31.7">6</text>
<text x="238.3" y="35.2">4</text>
<text x="264.2" y="35.2">3</text>
<text x="264.2" y="31.7">5</text>
<text x="267.7" y="33.4">56</text>
<text x="273.6" y="31.7">6</text>
<text x="273.6" y="35.2">4</text>
<text x="327.7" y="35.2">3</text>
<text x="327.7" y="31.7">5</text>
<text x="331.2" y="33.4">56</text>
<text x="337.1" y="31.7">6</text>
<text x="337.1" y="35.2">4</text>
<text x="362.9" y="35.2">3</text>
<text x="362.9" y="31.7">5</text>
<text x="366.4" y="33.4">56</text>
<text x="372.4" y="31.7">6</text>
<text x="372.4" y="35.2">4</text>
<text x="29.6" y="38.7">1</text>
<text x="33.1" y="40.5">12</text>
<text x="33.1" y="37">34</text>
<text x="39" y="38.7">2</text>
<text x="64.8" y="38.7">1</text>
<text x="68.3" y="40.5">12</text>
<text x="68.3" y="37">34</text>
<text x="74.3" y="38.7">2</text>
<text x="128.3" y="38.7">1</text>
<text x="131.8" y="40.5">12</text>
<text x="131.8" y="37">34</text>
<text x="137.8" y="38.7">2</text>
<text x="163.6" y="38.7">1</text>
<text x="167.1" y="40.5">12</text>
<text x="167.1" y="37">34</text>
<text x="173" y="38.7">2</text>
<text x="228.9" y="38.7">1</text>
<text x="232.4" y="40.5">12</text>
<text x="232.4" y="37">34</text>
<text x="238.3" y="38.7">2</text>
<text x="264.2" y="38.7">1</text>
<text x="267.7" y="40.5">12</text>
<text x="267.7" y="37">34</text>
<text x="273.6" y="38.7">2</text>
<text x="327.7" y="38.7">1</text>
<text x="331.2" y="40.5">12</text>
<text x="331.2" y="37">34</text>
<text x="337.1" y="38.7">2</text>
<text x="362.9" y="38.7">1</text>
<text x="366.4" y="40.5">12</text>
<text x="366.4" y="37">34</text>
<text x="372.4" y="38.7">2</text>
<text x="29.6" y="75.8">5</text>
<text x="29.6" y="72.2">7</text>
<text x="33.1" y="77.5">56</text>
<text x="33.1" y="74">78</text>
<text x="39" y="72.2">8</text>
<text x="39" y="75.8">6</text>
<text x="64.8" y="75.8">5</text>
<text x="64.8" y="72.2">7</text>
<text x="68.3" y="77.5">56</text>
<text x="68.3" y="74">78</text>
<text x="74.3" y="72.2">8</text>
<text x="74.3" y="75.8">6</text>
<text x="128.3" y="75.8">5</text>
<text x="128.3" y="72.2">7</text>
<text x="131.8" y="77.5">56</text>
<text x="131.8" y="74">78</text>
<text x="137.8" y="72.2">8</text>
<text x="137.8" y="75.8">6</text>
<text x="163.6" y="75.8">5</text>
<text x="163.6" y="72.2">7</text>
<text x="167.1" y="77.5">56</text>
<text x="167.1" y="74">78</text>
<text x="173" y="72.2">8</text>
<text x="173" y="75.8">6</text>
<text x="228.9" y="75.8">5</text>
<text x="228.9" y="72.2">7</text>
<text x="232.4" y="77.5">56</text>
<text x="232.4" y="74">78</text>
<text x="238.3" y="72.2">8</text>
<text x="238.3" y="75.8">6</text>
<text x="264.2" y="75.8">5</text>
<text x="264.2" y="72.2">7</text>
<text x="267.7" y="77.5">56</text>
<text x="267.7" y="74">78</text>
<text x="273.6" y="72.2">8</text>
<text x="273.6" y="75.8">6</text>
<text x="327.7" y="75.8">5</text>
<text x="327.7" y="72.2">7</text>
<text x="331.2" y="77.5">56</text>
<text x="331.2" y="74">78</text>
<text x="337.1" y="72.2">8</text>
<text x="337.1" y="75.8">6</text>
<text x="362.9" y="75.8">5</text>
<text x="362.9" y="72.2">7</text>
<text x="366.4" y="77.5">56</text>
<text x="366.4" y="74">78</text>
<text x="372.4" y="72.2">8</text>
<text x="372.4" y="75.8">6</text>
<text x="29.6" y="82.8">1</text>
<text x="29.6" y="79.3">3</text>
<text x="33.1" y="81.1">34</text>
<text x="39" y="79.3">4</text>
<text x="39" y="82.8">2</text>
<text x="64.8" y="82.8">1</text>
<text x="64.8" y="79.3">3</text>
<text x="68.3" y="81.1">34</text>
<text x="74.3" y="79.3">4</text>
<text x="74.3" y="82.8">2</text>
<text x="128.3" y="82.8">1</text>
<text x="128.3" y="79.3">3</text>
<text x="131.8" y="81.1">34</text>
<text x="137.8" y="79.3">4</text>
<text x="137.8" y="82.8">2</text>
<text x="163.6" y="82.8">1</text>
<text x="163.6" y="79.3">3</text>
<text x="167.1" y="81.1">34</text>
<text x="173" y="79.3">4</text>
<text x="173" y="82.8">2</text>
<text x="228.9" y="82.8">1</text>
<text x="228.9" y="79.3">3</text>
<text x="232.4" y="81.1">34</text>
<text x="238.3" y="79.3">4</text>
<text x="238.3" y="82.8">2</text>
<text x="264.2" y="82.8">1</text>
<text x="264.2" y="79.3">3</text>
<text x="267.7" y="81.1">34</text>
<text x="273.6" y="79.3">4</text>
<text x="273.6" y="82.8">2</text>
<text x="327.7" y="82.8">1</text>
<text x="327.7" y="79.3">3</text>
<text x="331.2" y="81.1">34</text>
<text x="337.1" y="79.3">4</text>
<text x="337.1" y="82.8">2</text>
<text x="362.9" y="82.8">1</text>
<text x="362.9" y="79.3">3</text>
<text x="366.4" y="81.1">34</text>
<text x="372.4" y="79.3">4</text>
<text x="372.4" y="82.8">2</text>
<text x="33.1" y="84.6">12</text>
<text x="68.3" y="84.6">12</text>
<text x="131.8" y="84.6">12</text>
<text x="167.1" y="84.6">12</text>
<text x="232.4" y="84.6">12</text>
<text x="267.7" y="84.6">12</text>
<text x="331.2" y="84.6">12</text>
<text x="366.4" y="84.6">12</text>
<text x="29.6" y="119.9">5</text>
<text x="29.6" y="116.3">7</text>
<text x="33.1" y="118.1">78</text>
<text x="39" y="116.3">8</text>
<text x="39" y="119.9">6</text>
<text x="64.8" y="119.9">5</text>
<text x="64.8" y="116.3">7</text>
<text x="68.3" y="118.1">78</text>
<text x="74.3" y="116.3">8</text>
<text x="74.3" y="119.9">6</text>
<text x="128.3" y="119.9">5</text>
<text x="128.3" y="116.3">7</text>
<text x="131.8" y="118.1">78</text>
<text x="137.8" y="116.3">8</text>
<text x="137.8" y="119.9">6</text>
<text x="163.6" y="119.9">5</text>
<text x="163.6" y="116.3">7</text>
<text x="167.1" y="118.1">78</text>
<text x="173" y="116.3">8</text>
<text x="173" y="119.9">6</text>
<text x="228.9" y="119.9">5</text>
<text x="228.9" y="116.3">7</text>
<text x="232.4" y="118.1">78</text>
<text x="238.3" y="116.3">8</text>
<text x="238.3" y="119.9">6</text>
<text x="264.2" y="119.9">5</text>
<text x="264.2" y="116.3">7</text>
<text x="267.7" y="118.1">78</text>
<text x="273.6" y="116.3">8</text>
<text x="273.6" y="119.9">6</text>
<text x="327.7" y="119.9">5</text>
<text x="327.7" y="116.3">7</text>
<text x="331.2" y="118.1">78</text>
<text x="337.1" y="116.3">8</text>
<text x="337.1" y="119.9">6</text>
<text x="362.9" y="119.9">5</text>
<text x="362.9" y="116.3">7</text>
<text x="366.4" y="118.1">78</text>
<text x="372.4" y="116.3">8</text>
<text x="372.4" y="119.9">6</text>
<text x="29.6" y="123.4">3</text>
<text x="33.1" y="125.2">34</text>
<text x="33.1" y="121.6">56</text>
<text x="39" y="123.4">4</text>
<text x="64.8" y="123.4">3</text>
<text x="68.3" y="125.2">34</text>
<text x="68.3" y="121.6">56</text>
<text x="74.3" y="123.4">4</text>
<text x="128.3" y="123.4">3</text>
<text x="131.8" y="125.2">34</text>
<text x="131.8" y="121.6">56</text>
<text x="137.8" y="123.4">4</text>
<text x="163.6" y="123.4">3</text>
<text x="167.1" y="125.2">34</text>
<text x="167.1" y="121.6">56</text>
<text x="173" y="123.4">4</text>
<text x="228.9" y="123.4">3</text>
<text x="232.4" y="125.2">34</text>
<text x="232.4" y="121.6">56</text>
<text x="238.3" y="123.4">4</text>
<text x="264.2" y="123.4">3</text>
<text x="267.7" y="125.2">34</text>
<text x="267.7" y="121.6">56</text>
<text x="273.6" y="123.4">4</text>
<text x="327.7" y="123.4">3</text>
<text x="331.2" y="125.2">34</text>
<text x="331.2" y="121.6">56</text>
<text x="337.1" y="123.4">4</text>
<text x="362.9" y="123.4">3</text>
<text x="366.4" y="125.2">34</text>
<text x="366.4" y="121.6">56</text>
<text x="372.4" y="123.4">4</text>
<text x="29.6" y="126.9">1</text>
<text x="33.1" y="128.7">12</text>
<text x="39" y="126.9">2</text>
<text x="64.8" y="126.9">1</text>
<text x="68.3" y="128.7">12</text>
<text x="74.3" y="126.9">2</text>
<text x="128.3" y="126.9">1</text>
<text x="131.8" y="128.7">12</text>
<text x="137.8" y="126.9">2</text>
<text x="163.6" y="126.9">1</text>
<text x="167.1" y="128.7">12</text>
<text x="173" y="126.9">2</text>
<text x="228.9" y="126.9">1</text>
<text x="232.4" y="128.7">12</text>
<text x="238.3" y="126.9">2</text>
<text x="264.2" y="126.9">1</text>
<text x="267.7" y="128.7">12</text>
<text x="273.6" y="126.9">2</text>
<text x="327.7" y="126.9">1</text>
<text x="331.2" y="128.7">12</text>
<text x="337.1" y="126.9">2</text>
<text x="362.9" y="126.9">1</text>
<text x="366.4" y="128.7">12</text>
<text x="372.4" y="126.9">2</text>
<text x="29.6" y="167.5">5</text>
<text x="29.6" y="164">7</text>
<text x="33.1" y="165.7">78</text>
<text x="39" y="164">8</text>
<text x="39" y="167.5">6</text>
<text x="64.8" y="167.5">5</text>
<text x="64.8" y="164">7</text>
<text x="68.3" y="165.7">78</text>
<text x="74.3" y="164">8</text>
<text x="74.3" y="167.5">6</text>
<text x="128.3" y="167.5">5</text>
<text x="128.3" y="164">7</text>
<text x="131.8" y="165.7">78</text>
<text x="137.8" y="164">8</text>
<text x="137.8" y="167.5">6</text>
<text x="163.6" y="167.5">5</text>
<text x="163.6" y="164">7</text>
<text x="167.1" y="165.7">78</text>
<text x="173" y="164">8</text>
<text x="173" y="167.5">6</text>
<text x="29.6" y="171">3</text>
<text x="33.1" y="172.8">34</text>
<text x="33.1" y="169.3">56</text>
<text x="39" y="171">4</text>
<text x="64.8" y="171">3</text>
<text x="68.3" y="172.8">34</text>
<text x="68.3" y="169.3">56</text>
<text x="74.3" y="171">4</text>
<text x="128.3" y="171">3</text>
<text x="131.8" y="172.8">34</text>
<text x="131.8" y="169.3">56</text>
<text x="137.8" y="171">4</text>
<text x="163.6" y="171">3</text>
<text x="167.1" y="172.8">34</text>
<text x="167.1" y="169.3">56</text>
<text x="173" y="171">4</text>
<text x="29.6" y="174.6">1</text>
<text x="33.1" y="176.3">12</text>
<text x="39" y="174.6">2</text>
<text x="64.8" y="174.6">1</text>
<text x="68.3" y="176.3">12</text>
<text x="74.3" y="174.6">2</text>
<text x="128.3" y="174.6">1</text>
<text x="131.8" y="176.3">12</text>
<text x="137.8" y="174.6">2</text>
<text x="163.6" y="174.6">1</text>
<text x="167.1" y="176.3">12</text>
<text x="173" y="174.6">2</text>
</g>
</svg>
